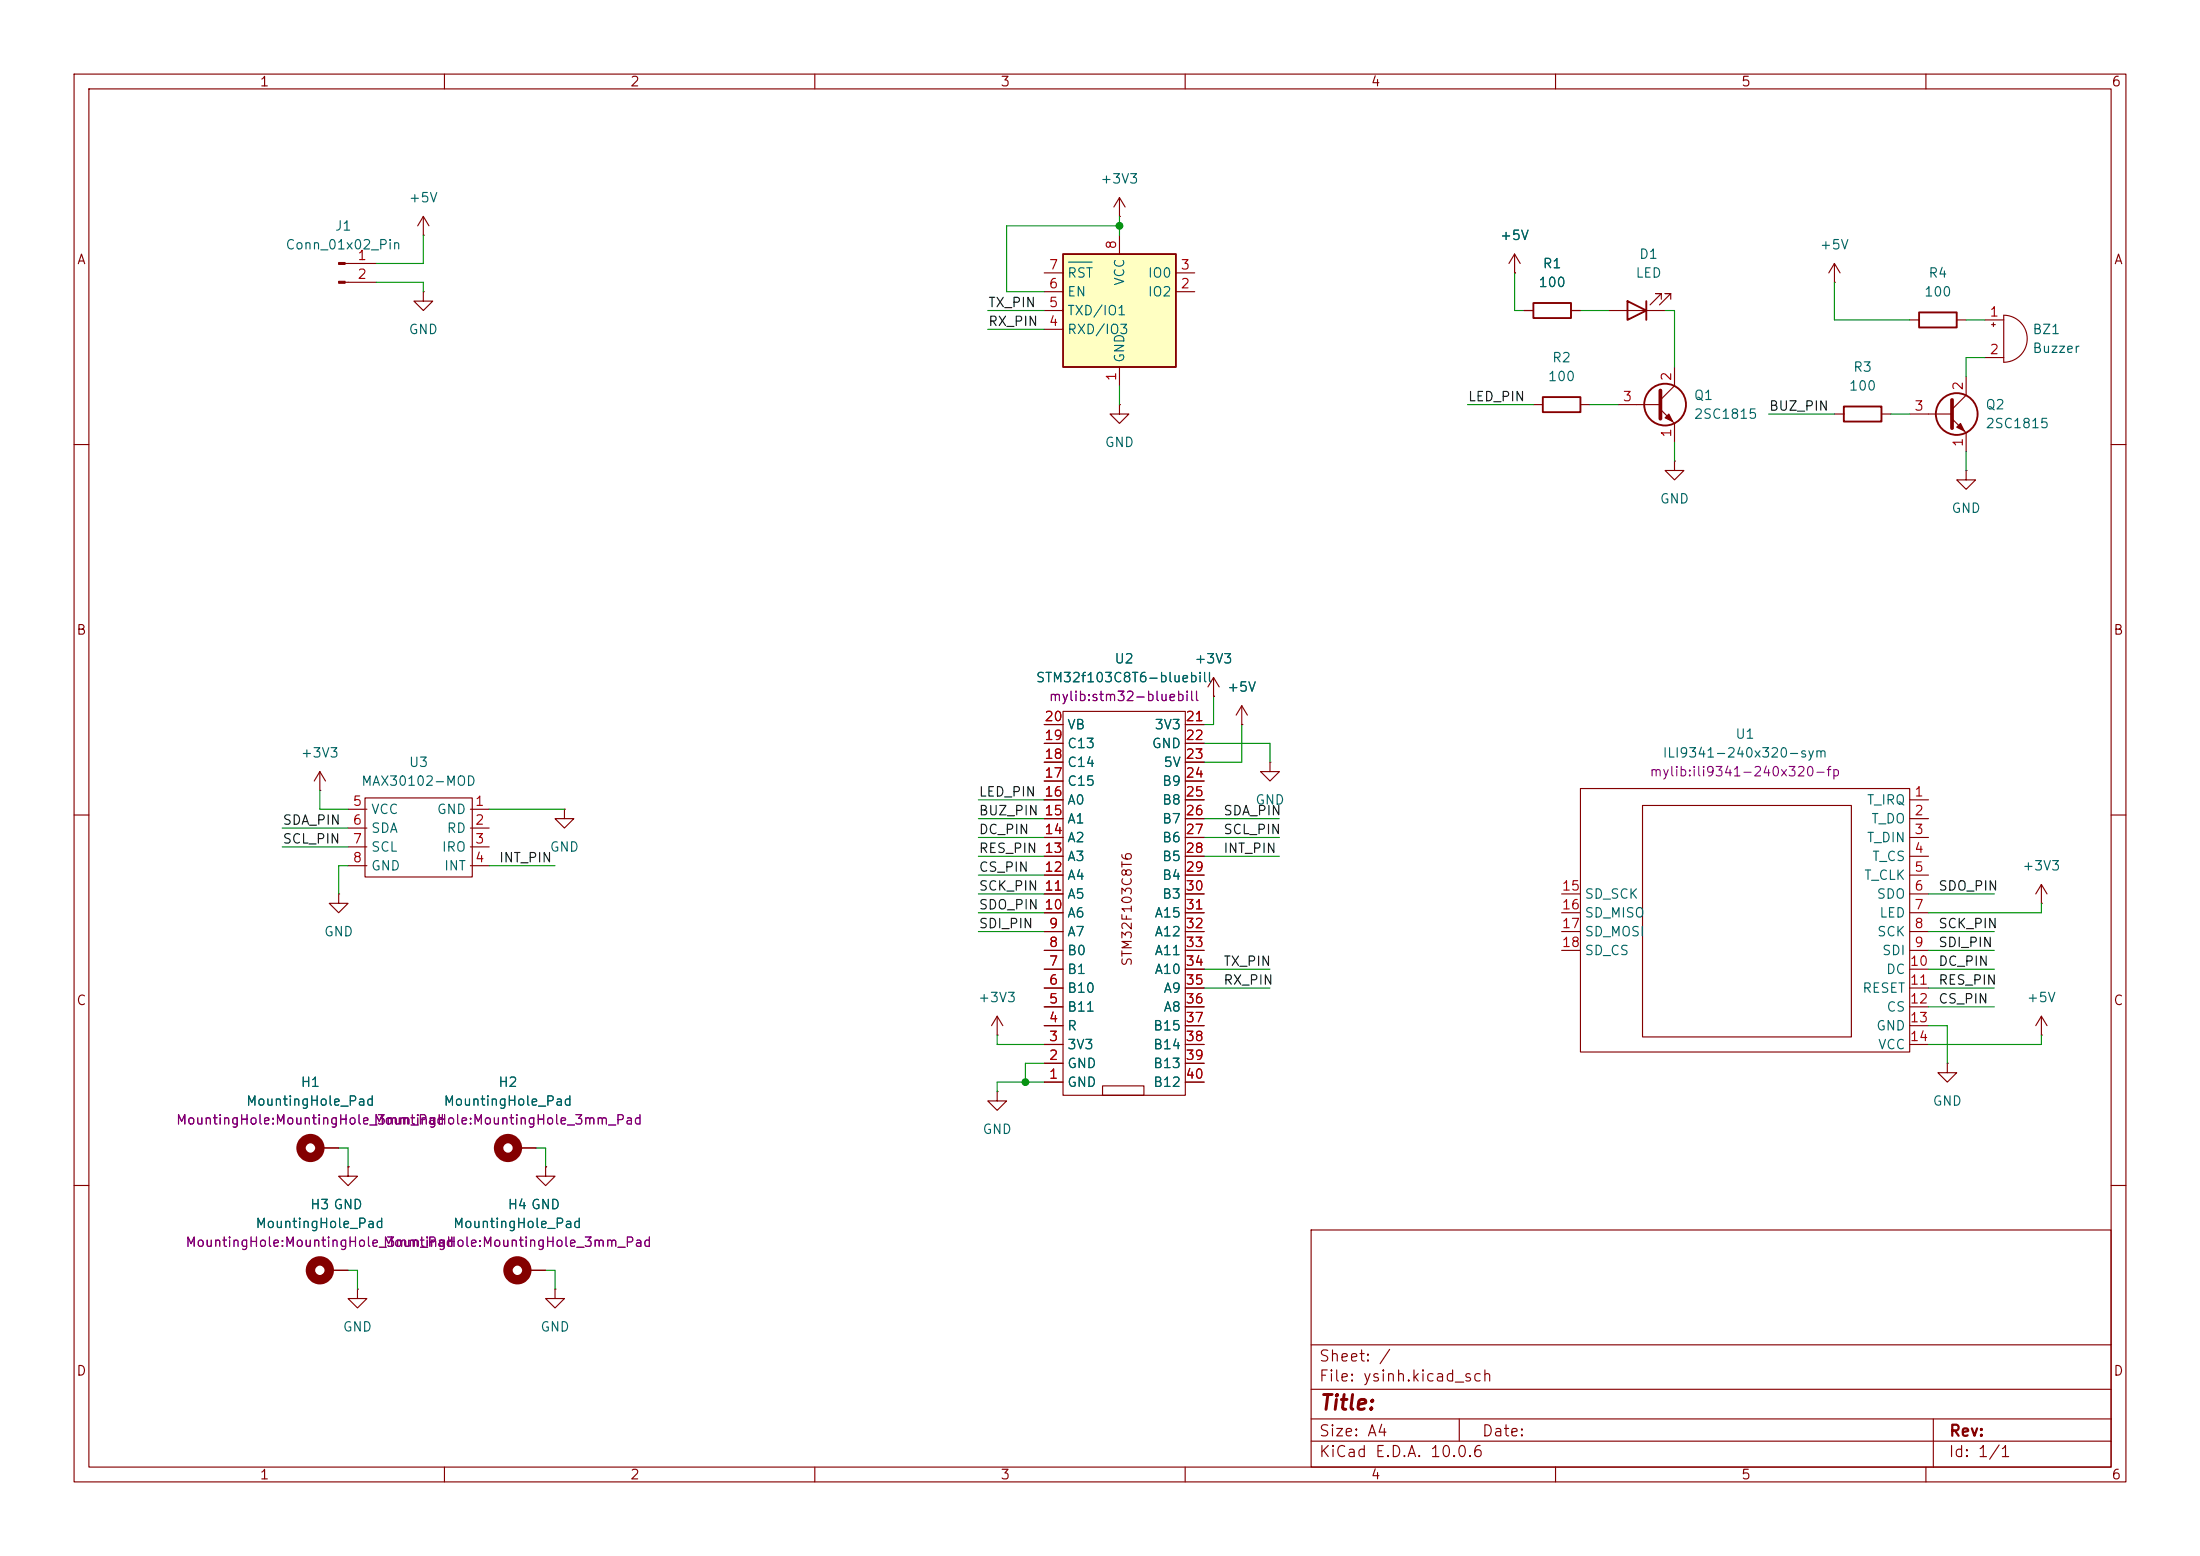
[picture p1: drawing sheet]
<svg xmlns="http://www.w3.org/2000/svg" width="297mm" height="210mm" viewBox="0 0 297 210" stroke-linecap="round" stroke-linejoin="round" font-family="sans-serif">
<g fill="none" stroke="#840000" stroke-width=".15">
<path d="M10 10h277v190h-277zM12 12h273v186h-273zM60 10v2M110 10v2M160 10v2M210 10v2M260 10v2M57.1 39.4v1.2h1.3l-1.3 1.3-1.2-1.3h1.2M57.1 39.4h.1M247.6 38.1h.1M247.6 35.6l-.7 1.2M247.6 35.6l.8 1.2"/>
<path d="M247.6 35.6v2.5M151.1 54.6v1.3h1.3l-1.3 1.3-1.2-1.3h1.2M151.1 54.6h.1M218.4 54.6h5.8M224.2 55.2l1.9 2v2.5M226.1 49.5v2.6l-1.9 1.9M10 60h2M226.1 62.2v1.3h1.2l-1.2 1.3-1.3-1.3h1.3M226.1 62.2h.1M265.4 63.5v1.3h1.3l-1.3 1.2-1.2-1.2h1.2M265.4 63.5h.1M285 60h2"/>
<path d="M141 97.8h2.5M143.5 96h16.5v51.8h-16.5zM160 97.8h2.6M163.8 94h.1M163.8 91.4l.8 1.3M163.8 91.4l-.7 1.3M163.8 91.4v2.6M167.6 97.8h.1M167.6 95.3l.8 1.2M167.6 95.3l-.7 1.2M167.6 95.3v2.5M10 110h2"/>
<path d="M141 118.1h2.5M141 115.6h2.5M141 113h2.5M141 110.5h2.5M141 108h2.5M141 105.4h2.5M141 102.9h2.5M141 100.3h2.5M160 118.1h2.6M160 115.6h2.6M160 113h2.6M160 110.5h2.6"/>
<path d="M160 108h2.6M160 105.4h2.6M160 102.9h2.6M160 100.3h2.6M275.6 119.4l-.8 1.3M275.6 119.4l.8 1.3M275.6 119.4v2.5M285 110h2M141 138.4h2.5M141 135.9h2.5M141 133.4h2.5M141 130.8h2.5"/>
<path d="M141 128.3h2.5M141 125.7h2.5M141 123.2h2.5M141 120.7h2.5M160 138.4h2.6M160 135.9h2.6M160 133.4h2.6M160 130.8h2.6M160 128.3h2.6M160 125.7h2.6M160 123.2h2.6M160 120.7h2.6"/>
<path d="M275.6 121.9h.1M69.8 154.9h2.6M73.7 157.5v1.3h1.2l-1.2 1.2-1.3-1.2h1.3M73.7 157.5h.1M141 143.5h2.5M141 141h2.5M141 146.1h2.5M148.8 146.6h5.6v1.2h-5.6zM160 143.5h2.6M160 141h2.6M160 146.1h2.6M10 160h2"/>
<path d="M48.3 174v1.3h1.2l-1.2 1.2-1.3-1.2h1.3M48.3 174h.1M71.1 171.5h2.6M177 166h108v32h-108zM285 160h2M60 198v2M110 198v2M160 198v2M177 194.5h108M177 191.5h108M177 187.5h108M177 181.5h108"/>
<path d="M197 191.5v3M210 198v2M260 198v2M261 191.5v6.5"/>
</g>
<g fill="none" stroke="#840000" stroke-width="1.3">
<circle cx="68.6" cy="154.9" r="1.27"/>
<circle cx="69.8" cy="171.4" r="1.27"/>
</g>
<path d="M224.2 52.7v3.8" fill="none" stroke="#840000" stroke-width=".51"/>
<circle cx="224.8" cy="54.6" r="2.82" fill="none" stroke="#840000" stroke-width=".25"/>
<path d="M224.8 56.4l.5-.5 .5 1z" fill="#840000" stroke="#840000" stroke-width=".15"/>
<path d="M143.5 34.3h15.2v15.2h-15.2z" fill="#ffffc2"/>
<g fill="none" stroke="#840000" stroke-width=".25">
<path d="M143.5 34.3h15.2v15.2h-15.2zM207 40.9h5.1v2h-5.1zM208.3 53.6h5.1v2h-5.1zM219.7 40.6l2.5 1.3-2.5 1.3zM222.2 40.6v2.6M248.9 54.9h5.1v2h-5.1zM259.1 42.2h5.1v2h-5.1z"/>
<circle cx="264.2" cy="55.9" r="2.82"/>
</g>
<g fill="none" stroke="#840000" stroke-width=".15">
<path d="M46.6 35.6h4.2M46.6 38.1h4.2M57.1 31.8h.1M57.1 29.2l-.7 1.3M57.1 29.2l.8 1.3M57.1 29.2v2.6M141 39.4h2.5M141 36.8h2.5M151.1 29.2h.1M151.1 26.7v2.5M151.1 31.8v2.5M151.1 26.7l-.7 1.2"/>
<path d="M151.1 26.7l.8 1.2M158.7 39.4h2.6M158.7 36.8h2.6M204.5 36.8h.1M204.5 34.3l-.8 1.3M204.5 34.3l.7 1.3M204.5 34.3v2.5M141 44.5h2.5M141 41.9h2.5M151.1 49.5v2.6M205.7 41.9h1.3M207 54.6h1.3"/>
<path d="M212.1 41.9h1.3M213.4 54.6h1.2M217.2 41.9h7.6M224.3 40.4v-.8h-.8h.8l-1.5 1.5M225.6 40.4v-.8h-.8h.8l-1.6 1.5M247.6 55.9h1.3M254 55.9h1.3M257.8 55.9h5.7M257.8 43.2h1.3M263.5 56.5l1.9 1.9v2.6M264.2 43.2h1.2M265.4 50.8v2.5l-1.9 1.9"/>
<path d="M268 43.2h2.5M268 48.3h2.5M268.9 43.8h.5M269.1 43.6v.5M270.5 42.5a3.2 3.2 0 0 1 3.2 3.2 3.2 3.2 0 0 1-3.2 3.2zM141 97.8h2.5M160 97.8h2.6M163.8 94h.1M167.6 97.8h.1M43.2 106.7h.1M43.2 104.1l-.8 1.3M43.2 104.1l.7 1.3"/>
<path d="M43.2 104.1v2.6M47 109.2h2.5M47 111.8h2.5M47 114.3h2.5M47 116.8h2.5M49.3 107.7h14.5v10.7h-14.5zM63.5 109.2h2.5M63.5 111.8h2.5M63.5 114.3h2.5M63.5 116.8h2.5M76.2 109.2v1.3h1.3l-1.3 1.3-1.3-1.3h1.3M76.2 109.2h.1"/>
<path d="M141 108h2.5M141 110.5h2.5M141 113h2.5M141 115.6h2.5M141 118.1h2.5M141 105.4h2.5M141 102.9h2.5M141 100.3h2.5M160 108h2.6M160 110.5h2.6M160 113h2.6M160 115.6h2.6"/>
<path d="M160 118.1h2.6M160 105.4h2.6M160 102.9h2.6M160 100.3h2.6M171.4 102.9v1.2h1.3l-1.3 1.3-1.2-1.3h1.2M171.4 102.9h.1M213.4 106.4h44.4v35.6h-44.4zM221.7 108.7h28.2v31.3h-28.2zM257.8 108h2.5M257.8 110.5h2.5M257.8 113h2.5M257.8 115.6h2.5"/>
<path d="M257.8 118.1h2.5M45.7 120.7v1.2h1.3l-1.3 1.3-1.3-1.3h1.3M45.7 120.7h.1M134.6 139.7h.1M134.6 137.2l-.7 1.2M134.6 137.2l.8 1.2M134.6 137.2v2.5M141 120.7h2.5M141 123.2h2.5M141 125.7h2.5M141 128.3h2.5M141 130.8h2.5"/>
<path d="M141 133.4h2.5M141 135.9h2.5M141 138.4h2.5M160 120.7h2.6M160 123.2h2.6M160 125.7h2.6M160 128.3h2.6M160 130.8h2.6M160 133.4h2.6M160 135.9h2.6M160 138.4h2.6M210.8 120.7h2.6"/>
<path d="M210.8 123.2h2.6M210.8 125.7h2.6M210.8 128.3h2.6M257.8 120.7h2.5M257.8 123.2h2.5M257.8 125.7h2.5M257.8 128.3h2.5M257.8 130.8h2.5M257.8 133.4h2.5M257.8 135.9h2.5M257.8 138.4h2.5M275.6 139.7h.1"/>
<path d="M275.6 137.2l-.8 1.2M275.6 137.2l.8 1.2M275.6 137.2v2.5M43.2 154.9h2.5M47 157.5v1.3h1.3l-1.3 1.2-1.3-1.2h1.3M47 157.5h.1M69.8 154.9h2.6M73.7 157.5h.1M134.6 147.3v1.3h1.3l-1.3 1.3-1.3-1.3h1.3M134.6 147.3h.1M141 141h2.5M141 143.5h2.5"/>
<path d="M141 146.1h2.5M160 141h2.6M160 143.5h2.6M160 146.1h2.6M257.8 141h2.5M262.9 143.5v1.3h1.3l-1.3 1.3-1.3-1.3h1.3M262.9 143.5h.1M44.4 171.5h2.6M71.1 171.5h2.6M74.9 174v1.3h1.3l-1.3 1.2-1.2-1.2h1.2M74.9 174h.1"/>
</g>
<path d="M144.2 35.4h3.2" fill="none" stroke="#006464" stroke-width=".15"/>
<g fill="#840000" stroke="#840000" stroke-width=".15">
<path d="M45.7 35.4h.9v.3h-.9z"/>
<path d="M45.7 38h.9v.2h-.9z"/>
<path d="M264.7 57.2l.5 1-1-.5z"/>
</g>
<g fill="none" stroke="#840000" stroke-width="1.3">
<circle cx="41.9" cy="154.9" r="1.27"/>
<circle cx="43.2" cy="171.4" r="1.27"/>
</g>
<path d="M263.5 54v3.8" fill="none" stroke="#840000" stroke-width=".51"/>
<g fill="none" stroke="#009600" stroke-width=".15">
<path d="M50.8 38.1h6.3v1.3M57.1 31.8v3.8h-6.3M151.1 29.2v2.6M151.1 30.5h-15.2v8.9h5.1M204.5 36.8v5.1h1.2M247.6 38.1v5.1h10.2M133.3 44.5h7.7M133.3 41.9h7.7M151.1 52.1v2.5M198.1 54.6h8.9M213.4 41.9h3.8M214.6 54.6h3.8"/>
<path d="M224.8 41.9h1.3v7.6M226.1 59.7v2.5M238.8 55.9h8.8M255.3 55.9h2.5M265.4 43.2h2.6M268 48.3h-2.6v2.5M265.4 61v2.5M163.8 94v3.8h-1.2M167.6 97.8v5.1h-5M38.1 111.8h8.9M38.1 114.3h8.9M43.2 106.7v2.5h3.8"/>
<path d="M47 116.8h-1.3v3.9M66 109.2h10.2M66 116.8h8.9M132.1 110.5h8.9M132.1 118.1h8.9M132.1 108h8.9M132.1 115.6h8.9M132.1 113h8.9M162.6 100.3h8.8v2.6M162.6 110.5h10.1M162.6 115.6h10.1M162.6 113h10.1"/>
<path d="M132.1 120.7h8.9M132.1 125.7h8.9M132.1 123.2h8.9M134.6 139.7v1.3h6.4M162.6 133.4h8.8M162.6 130.8h8.8M260.3 120.7h8.9M260.3 128.3h8.9M260.3 133.4h8.9M260.3 125.7h8.9M260.3 130.8h8.9M260.3 135.9h8.9"/>
<path d="M260.3 138.4h2.6v5.1M275.6 139.7v1.3h-15.3M275.6 121.9v1.3h-15.3M45.7 154.9h1.3v2.6M72.4 154.9h1.3v2.6M141 146.1h-6.4v1.2M141 143.5h-2.6v2.6M47 171.5h1.3v2.5M73.7 171.5h1.2v2.5"/>
</g>
<g fill="#009600" stroke="#009600" stroke-width=".14">
<circle cx="151.1" cy="30.5" r=".46"/>
<circle cx="138.4" cy="146.1" r=".46"/>
</g>
<text font-size="2" fill="#840000" x="178" y="190.8">Title:</text>
<g font-size="1.5" fill="#840000">
<text x="178" y="184.1">Sheet: /</text>
<text x="178" y="186.8">File: ysinh.kicad_sch</text>
<text x="178" y="197">KiCad E.D.A. 10.0.6</text>
<text x="178" y="194.2">Size: A4</text>
<text x="200" y="194.2">Date:</text>
<text x="263" y="197">Id: 1/1</text>
<text x="263" y="194.2">Rev:</text>
</g>
<g font-size="1.3" fill="#840000">
<text x="35" y="12">1</text>
<text x="85" y="12">2</text>
<text x="135" y="12">3</text>
<text x="185" y="12">4</text>
<text x="235" y="12">5</text>
<text x="285" y="12">6</text>
<text x="10.3" y="36">A</text>
<text x="285.3" y="36">A</text>
<text x="10.2" y="86">B</text>
<text x="285.2" y="86">B</text>
<text x="153.1" y="130.5" transform="rotate(-90 153.1 130.5)">STM32F103C8T6</text>
<text x="10.2" y="136">C</text>
<text x="285.2" y="136">C</text>
<text x="10.2" y="186">D</text>
<text x="285.2" y="186">D</text>
<text x="35" y="200">1</text>
<text x="85" y="200">2</text>
<text x="135" y="200">3</text>
<text x="185" y="200">4</text>
<text x="235" y="200">5</text>
<text x="285" y="200">6</text>
</g>
<g font-size="1.3" fill="#006464">
<text x="55.1" y="27.6">+5V</text>
<text x="148.5" y="25.1">+3V3</text>
<text x="38.5" y="34">Conn_01x02_Pin</text>
<text x="45.1" y="31.4">J1</text>
<text x="202.4" y="32.7">+5V</text>
<text x="221.2" y="35.3">D1</text>
<text x="245.6" y="34">+5V</text>
<text x="144" y="40.3">EN</text>
<text x="144" y="37.8">RST</text>
<text x="152.1" y="38.7" transform="rotate(-90 152.1 38.7)">VCC</text>
<text x="154.9" y="40.3">IO2</text>
<text x="154.9" y="37.8">IO0</text>
<text x="207.6" y="39.1">100</text>
<text x="208.2" y="36.5">R1</text>
<text x="220.7" y="37.8">LED</text>
<text x="259.7" y="40.3">100</text>
<text x="260.3" y="37.8">R4</text>
<text x="55.1" y="45.4">GND</text>
<text x="144" y="45.4">RXD/IO3</text>
<text x="144" y="42.9">TXD/IO1</text>
<text x="274.3" y="45.4">BZ1</text>
<text x="274.3" y="48">Buzzer</text>
<text x="152.1" y="49" transform="rotate(-90 152.1 49)">GND</text>
<text x="208.9" y="51.8">100</text>
<text x="209.5" y="49.2">R2</text>
<text x="249.5" y="53">100</text>
<text x="250.1" y="50.5">R3</text>
<text x="228.6" y="54.3">Q1</text>
<text x="228.6" y="56.8">2SC1815</text>
<text x="268" y="55.6">Q2</text>
<text x="268" y="58.1">2SC1815</text>
<text x="149.1" y="60.7">GND</text>
<text x="224" y="68.3">GND</text>
<text x="263.4" y="69.5">GND</text>
<text x="150.4" y="89.9">U2</text>
<text x="161.2" y="89.9">+3V3</text>
<text x="139.8" y="92.4">STM32f103C8T6-bluebill</text>
<text x="165.6" y="93.7">+5V</text>
<text x="144" y="101.3">C13</text>
<text x="144" y="98.8">VB</text>
<text x="155.4" y="101.3">GND</text>
<text x="155.8" y="98.8">3V3</text>
<text x="234.2" y="100">U1</text>
<text x="40.5" y="102.6">+3V3</text>
<text x="48.7" y="106.4">MAX30102-MOD</text>
<text x="55.1" y="103.8">U3</text>
<text x="144" y="106.4">C15</text>
<text x="144" y="103.8">C14</text>
<text x="156.8" y="106.4">B9</text>
<text x="157" y="103.8">5V</text>
<text x="224.4" y="102.6">ILI9341-240x320-sym</text>
<text x="50" y="110.2">VCC</text>
<text x="50" y="112.7">SDA</text>
<text x="58.9" y="110.2">GND</text>
<text x="60.2" y="112.7">RD</text>
<text x="144" y="114">A2</text>
<text x="144" y="111.5">A1</text>
<text x="144" y="108.9">A0</text>
<text x="156.8" y="108.9">B8</text>
<text x="156.8" y="111.5">B7</text>
<text x="156.8" y="114">B6</text>
<text x="169.4" y="108.9">GND</text>
<text x="251.9" y="108.9">T_IRQ</text>
<text x="251.9" y="114">T_DIN</text>
<text x="252.5" y="111.5">T_DO</text>
<text x="50" y="115.3">SCL</text>
<text x="50" y="117.8">GND</text>
<text x="59.6" y="115.3">IRO</text>
<text x="59.9" y="117.8">INT</text>
<text x="74.1" y="115.3">GND</text>
<text x="144" y="119.1">A4</text>
<text x="144" y="116.5">A3</text>
<text x="156.8" y="116.5">B5</text>
<text x="156.8" y="119.1">B4</text>
<text x="251.6" y="119.1">T_CLK</text>
<text x="252.7" y="116.5">T_CS</text>
<text x="272.9" y="117.8">+3V3</text>
<text x="144" y="124.2">A6</text>
<text x="144" y="121.6">A5</text>
<text x="155.8" y="124.2">A15</text>
<text x="156.8" y="121.6">B3</text>
<text x="213.8" y="121.6">SD_SCK</text>
<text x="213.8" y="124.2">SD_MISO</text>
<text x="253.3" y="121.6">SDO</text>
<text x="253.6" y="124.2">LED</text>
<text x="43.7" y="126.7">GND</text>
<text x="144" y="131.8">B1</text>
<text x="144" y="129.2">B0</text>
<text x="144" y="126.7">A7</text>
<text x="155.8" y="126.7">A12</text>
<text x="155.8" y="129.2">A11</text>
<text x="155.8" y="131.8">A10</text>
<text x="213.8" y="126.7">SD_MOSI</text>
<text x="213.8" y="129.2">SD_CS</text>
<text x="253.3" y="126.7">SCK</text>
<text x="254" y="129.2">SDI</text>
<text x="254.5" y="131.8">DC</text>
<text x="132" y="135.6">+3V3</text>
<text x="144" y="136.9">B11</text>
<text x="144" y="134.3">B10</text>
<text x="157" y="134.3">A9</text>
<text x="157" y="136.9">A8</text>
<text x="251.3" y="134.3">RESET</text>
<text x="254.6" y="136.9">CS</text>
<text x="273.5" y="135.6">+5V</text>
<text x="144" y="141.9">3V3</text>
<text x="144" y="139.4">R</text>
<text x="155.6" y="139.4">B15</text>
<text x="155.6" y="141.9">B14</text>
<text x="253.2" y="139.4">GND</text>
<text x="253.4" y="141.9">VCC</text>
<text x="33.1" y="149.6">MountingHole_Pad</text>
<text x="40.5" y="147">H1</text>
<text x="59.8" y="149.6">MountingHole_Pad</text>
<text x="67.2" y="147">H2</text>
<text x="144" y="144.5">GND</text>
<text x="144" y="147">GND</text>
<text x="155.6" y="144.5">B13</text>
<text x="155.6" y="147">B12</text>
<text x="260.8" y="149.6">GND</text>
<text x="132.6" y="153.4">GND</text>
<text x="34.4" y="166.1">MountingHole_Pad</text>
<text x="41.8" y="163.5">H3 GND</text>
<text x="61.1" y="166.1">MountingHole_Pad</text>
<text x="68.5" y="163.5">H4 GND</text>
<text x="46.2" y="180">GND</text>
<text x="72.9" y="180">GND</text>
</g>
<g font-size="1.3" fill="#a90000">
<text x="48.2" y="35.4">1</text>
<text x="151" y="33.8" transform="rotate(-90 151 33.8)">8</text>
<text x="48.2" y="38">2</text>
<text x="141.5" y="41.8">5</text>
<text x="141.5" y="39.2">6</text>
<text x="141.5" y="36.7">7</text>
<text x="159.3" y="39.2">2</text>
<text x="159.3" y="36.7">3</text>
<text x="141.5" y="44.3">4</text>
<text x="268.5" y="43">1</text>
<text x="151" y="51.5" transform="rotate(-90 151 51.5)">1</text>
<text x="225.9" y="51.5" transform="rotate(-90 225.9 51.5)">2</text>
<text x="265.3" y="52.8" transform="rotate(-90 265.3 52.8)">2</text>
<text x="268.5" y="48.1">2</text>
<text x="219" y="54.5">3</text>
<text x="225.9" y="59.2" transform="rotate(-90 225.9 59.2)">1</text>
<text x="258.3" y="55.7">3</text>
<text x="265.3" y="60.4" transform="rotate(-90 265.3 60.4)">1</text>
<text x="140.9" y="100.2">19</text>
<text x="140.9" y="97.7">20</text>
<text x="160" y="97.7">21</text>
<text x="160" y="100.2">22</text>
<text x="140.9" y="107.8">16</text>
<text x="140.9" y="105.3">17</text>
<text x="140.9" y="102.7">18</text>
<text x="160" y="102.7">23</text>
<text x="160" y="105.3">24</text>
<text x="160" y="107.8">25</text>
<text x="258.3" y="107.8">1</text>
<text x="47.5" y="109.1">5</text>
<text x="47.5" y="111.6">6</text>
<text x="64" y="109.1">1</text>
<text x="64" y="111.6">2</text>
<text x="140.9" y="112.9">14</text>
<text x="140.9" y="110.4">15</text>
<text x="160" y="110.4">26</text>
<text x="160" y="112.9">27</text>
<text x="258.3" y="110.4">2</text>
<text x="258.3" y="112.9">3</text>
<text x="47.5" y="114.2">7</text>
<text x="47.5" y="116.7">8</text>
<text x="64" y="114.2">3</text>
<text x="64" y="116.7">4</text>
<text x="140.9" y="118">12</text>
<text x="140.9" y="115.4">13</text>
<text x="160" y="115.4">28</text>
<text x="160" y="118">29</text>
<text x="258.3" y="115.4">4</text>
<text x="258.3" y="118">5</text>
<text x="140.9" y="123.1">10</text>
<text x="140.9" y="120.5">11</text>
<text x="141.5" y="125.6">9</text>
<text x="160" y="120.5">30</text>
<text x="160" y="123.1">31</text>
<text x="160" y="125.6">32</text>
<text x="210.8" y="120.5">15</text>
<text x="210.8" y="123.1">16</text>
<text x="210.8" y="125.6">17</text>
<text x="258.3" y="120.5">6</text>
<text x="258.3" y="123.1">7</text>
<text x="258.3" y="125.6">8</text>
<text x="141.5" y="130.7">7</text>
<text x="141.5" y="128.1">8</text>
<text x="160" y="128.1">33</text>
<text x="160" y="130.7">34</text>
<text x="210.8" y="128.1">18</text>
<text x="257.7" y="130.7">10</text>
<text x="258.3" y="128.1">9</text>
<text x="141.5" y="135.8">5</text>
<text x="141.5" y="133.2">6</text>
<text x="160" y="133.2">35</text>
<text x="160" y="135.8">36</text>
<text x="257.7" y="133.2">11</text>
<text x="257.7" y="135.8">12</text>
<text x="141.5" y="143.4">2</text>
<text x="141.5" y="140.8">3</text>
<text x="141.5" y="138.3">4</text>
<text x="160" y="138.3">37</text>
<text x="160" y="140.8">38</text>
<text x="160" y="143.4">39</text>
<text x="257.7" y="138.3">13</text>
<text x="257.7" y="140.8">14</text>
<text x="141.5" y="145.9">1</text>
<text x="160" y="145.9">40</text>
</g>
<g font-size="1.3" fill="#0f0f0f">
<text x="133.3" y="41.8">TX_PIN</text>
<text x="133.3" y="44.3">RX_PIN</text>
<text x="198.1" y="54.5">LED_PIN</text>
<text x="238.7" y="55.8">BUZ_PIN</text>
<text x="132.1" y="107.8">LED_PIN</text>
<text x="38.1" y="111.6">SDA_PIN</text>
<text x="132.1" y="110.4">BUZ_PIN 15</text>
<text x="132.1" y="112.9">DC_PIN</text>
<text x="165.1" y="110.4">SDA_PIN</text>
<text x="165.1" y="112.9">SCL_PIN</text>
<text x="38.1" y="114.2">SCL_PIN</text>
<text x="67.3" y="116.7">INT_PIN</text>
<text x="132.1" y="118">CS_PIN</text>
<text x="132.1" y="115.4">RES_PIN 13</text>
<text x="165.1" y="115.4">INT_PIN</text>
<text x="132.1" y="123.1">SDO_PIN 10</text>
<text x="132.1" y="125.6">SDI_PIN</text>
<text x="132.1" y="120.5">SCK_PIN 11</text>
<text x="261.6" y="125.6">SCK_PIN</text>
<text x="261.6" y="120.5">SDO_PIN</text>
<text x="165.1" y="130.7">TX_PIN</text>
<text x="261.6" y="130.7">DC_PIN</text>
<text x="261.6" y="128.1">SDI_PIN</text>
<text x="165.1" y="133.2">RX_PIN</text>
<text x="261.6" y="135.8">CS_PIN</text>
<text x="261.6" y="133.2">RES_PIN</text>
</g>
<g font-size="1.3" fill="#840084">
<text x="141.5" y="94.9">mylib:stm32-bluebill</text>
<text x="222.6" y="105.1">mylib:ili9341-240x320-fp</text>
<text x="23.7" y="152.1">MountingHole:MountingHole_3mm_Pad</text>
<text x="50.3" y="152.1">MountingHole:MountingHole_3mm_Pad</text>
<text x="24.9" y="168.6">MountingHole:MountingHole_3mm_Pad</text>
<text x="51.6" y="168.6">MountingHole:MountingHole_3mm_Pad</text>
</g>
</svg>
